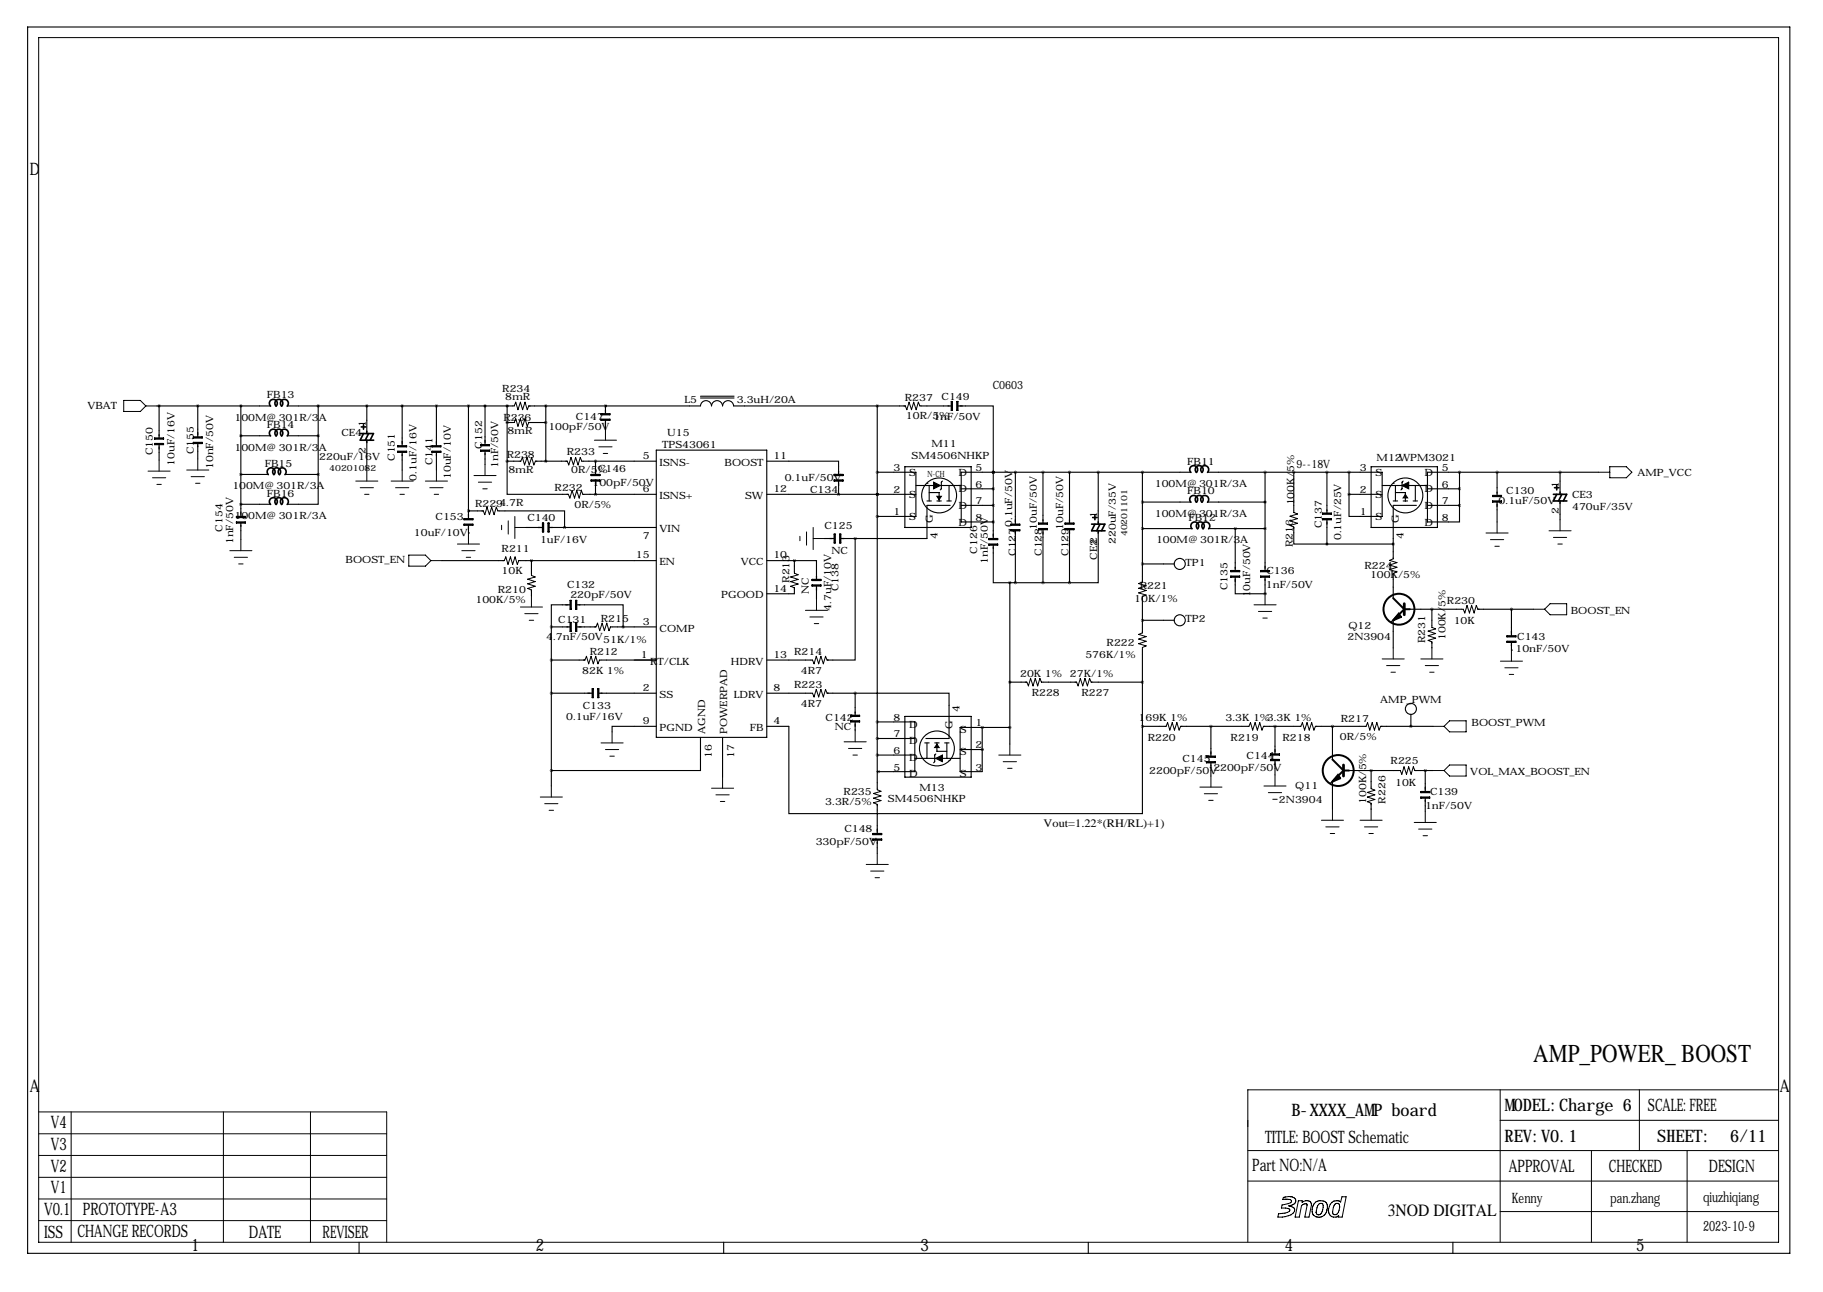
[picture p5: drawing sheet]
<svg xmlns="http://www.w3.org/2000/svg" width="419mm" height="297mm" viewBox="0 0 419 297" stroke-linecap="round" stroke-linejoin="round" font-family="sans-serif">
<g fill="none" stroke="#000" stroke-width=".23">
<path d="M8.9 8.6h400v277h-400zM28.4 92.1h3.9l1.2 1.2-1.2 1.3h-3.9zM33.5 93.3h2.6M117.9 97.1h.3l.4-.8 .5 1.7 .5-1.7 .5 1.7 .6-1.7 .5 1.7 .4-.9h.3M117.9 93.3h.3l.4-.8 .5 1.7 .5-1.7 .5 1.7 .6-1.7 .5 1.7 .4-.9h.3M139.2 98.7v2.5M207.8 93.3h.3l.4 .9 .5-1.7 .5 1.7 .6-1.7 .5 1.7 .5-1.7 .4 .8h.3M34 108.3h5.1M35.1 109.8h3M36.1 111.4h1M36.6 105.8v2.5M42.9 108.1h5.1"/>
<path d="M43.9 109.6h3.1M45 111.1h1M45.5 105.5v2.6M81.8 110.6h5.1M82.8 112.1h3.1M83.8 113.7h1M84.3 108.1v2.5M89.9 110.6h5.1M90.9 112.1h3.1M91.9 113.7h1.1M92.5 108.1v2.5M97.8 110.6h5.1"/>
<path d="M98.8 112.1h3.1M99.8 113.7h1M100.3 108.1v2.5M109 109.3h5M110 110.9h3M110.7 117.5h.4l.4 .8 .5-1.7 .5 1.7 .5-1.7 .6 1.7 .5-1.7 .4 .9h.3M111 112.4h1M111.5 106.8v2.5M116.8 119.7v3.1M118.4 118.7v5.1M119.4 106h.3l.4-.8 .5 1.7 .6-1.7 .5 1.7 .5-1.7 .5 1.7 .4-.9h.3M130 106h.4l.4 .9 .5-1.7 .5 1.7 .5-1.7 .6 1.7 .5-1.7 .4 .8h.3"/>
<path d="M130.3 113.7h.4l.3 .8 .5-1.7 .6 1.7 .5-1.7 .5 1.7 .6-1.7 .3 .9h.4M136.7 101.2h5M137.7 102.7h3M138.7 104.3h1M297.4 117.5v.3l.9 .4-1.7 .5 1.7 .5-1.7 .5 1.7 .6-1.7 .5 .8 .4v.3M358.6 119.5v2.5M367.5 108.6h2.6M370.1 107.3h3.8l1.3 1.3-1.3 1.2h-3.8zM52.8 126.6h5.1M53.8 128.1h3.1M54.9 129.7h1M55.4 124.1v2.5"/>
<path d="M94 127.6h3.8l1.3 1.3-1.3 1.3h-3.8zM99.1 128.9h2.5M105.2 125.1h5M106.2 126.6h3M107.2 128.1h1M107.7 122.5v2.6M115.3 120.8v1M115.6 128.9h.3l.4-.9 .5 1.8 .5-1.8 .6 1.8 .5-1.8 .5 1.8 .4-.9h.3M118.4 121.3h2.5M119.6 139.6h5.1M122.2 131.9v.4l.8 .4-1.7 .5 1.7 .5-1.7 .5 1.7 .6-1.7 .5 .9 .3v.4M122.2 137v2.6"/>
<path d="M182.6 131.4v.4l.9 .3-1.7 .6 1.7 .5-1.7 .5 1.7 .6-1.7 .5 .8 .3v.4M183.9 123.3v1M185.4 122.3v3M186.9 123.8h2.6M186.9 121.3v5.1M187.7 137.8v2.5M262.6 133.5v.3l-.8 .4 1.7 .5-1.7 .5 1.7 .5-1.7 .6 1.7 .5-.9 .4v.3M288.3 139.1h5.1M290.8 136.5v2.6M320.3 128.1v.4l-.9 .3 1.8 .5-1.8 .6 1.8 .5-1.8 .6 1.8 .5-.9 .3v.4M341.6 122.5h5.1M342.6 124.1h3.1"/>
<path d="M343.7 125.6h1M344.2 120v2.5M356.1 122h5.1M356.4 138.8h3.8v2.5h-3.8l-1.3-1.2zM357.1 123.6h3.1M358.1 125.1h1.1M120.6 141.1h3.1M121.7 142.6h1M134.1 151.8h.4l.3-.9 .5 1.7 .6-1.7 .5 1.7 .6-1.7 .5 1.7 .3-.8h.4M136.7 144.1h.3l.4-.8 .5 1.7 .5-1.7 .5 1.7 .6-1.7 .5 1.7 .4-.9h.3M185.2 140.3h5M186.2 141.8h3"/>
<path d="M186.4 151.8h.4l.3 .8 .6-1.7 .5 1.7 .5-1.7 .6 1.7 .5-1.7 .3 .9h.4M186.4 159.4h.4l.3 .8 .6-1.7 .5 1.7 .5-1.7 .6 1.7 .5-1.7 .3 .9h.4M187.2 143.4h1M235.7 156.8h.4l.3 .9 .5-1.7 .6 1.7 .5-1.7 .6 1.7 .5-1.7 .3 .8h.4M247.1 156.8h.4l.4 .9 .5-1.7 .5 1.7 .5-1.7 .6 1.7 .5-1.7 .4 .8h.3M262.6 145.1v.4l-.8 .4 1.7 .5-1.7 .5 1.7 .5-1.7 .6 1.7 .5-.9 .4v.3M289.3 140.6h3.1M290.3 142.1h1M317.8 151.5h5M318.8 153h3M319.8 154.5h1M320.3 149v2.5"/>
<path d="M326.6 151.5h5.1M327.7 153h3M328.7 154.5h1M329.2 143.9v.3l.8 .4-1.7 .5 1.7 .6-1.7 .5 1.7 .5-1.7 .5 .9 .4v.3M329.2 149v2.5M336 140.1h.4l.4 .8 .5-1.7 .5 1.7 .5-1.7 .6 1.7 .5-1.7 .4 .9h.3M344.9 152h5.1M345.9 153.5h3.1M347 155.1h1M347.5 149.5v2.5M352.6 140.1h2.5M138.2 170.8h5.1"/>
<path d="M139.2 172.3h3M140.2 173.8h1M140.7 168.3v2.5M166.1 178.7v2.5M194.1 170.5h5M195.1 172.1h3M196.1 173.6h1M196.6 168v2.5M229.6 173.6h5.1M230.6 175.1h3.1M231.6 176.6h1.1M232.2 171.1v2.5"/>
<path d="M267.7 167h.4l.3-.9 .5 1.8 .6-1.8 .5 1.8 .6-1.8 .5 1.8 .3-.9h.4M278.4 178.4v2.6M286.8 167h.3l.4-.9 .5 1.8 .5-1.8 .6 1.8 .5-1.8 .5 1.8 .4-.9h.3M293.1 178.2v2.5M298.7 167h.4l.3-.9 .5 1.8 .6-1.8 .5 1.8 .5-1.8 .6 1.8 .3-.9h.4M313.7 167h.3l.4-.9 .5 1.8 .6-1.8 .5 1.8 .5-1.8 .5 1.8 .4-.9h.4M321.6 177.2h.3l.4 .8 .5-1.7 .5 1.7 .5-1.7 .6 1.7 .5-1.7 .4 .9h.3M329.4 167h2.6M329.4 177.2h2.6M332 167l1.2-1.3h3.9v2.6h-3.9zM332 177.2l1.2-1.3h3.9v2.5h-3.9zM124.2 183.2h5.1"/>
<path d="M125.2 184.8h3.1M126.2 186.3h1.1M126.7 180.7v2.5M163.6 181.2h5.1M164.6 182.7h3M165.6 184.3h1M199.1 198.7h5.1M201.7 181.2v.4l.8 .3-1.7 .5 1.7 .6-1.7 .5 1.7 .6-1.7 .5 .9 .3v.4M201.7 196.2v2.5M275.8 181h5.1M276.9 182.5h3M277.9 184h1"/>
<path d="M290.6 180.7h5.1M291.6 182.2h3M292.6 183.8h1M303.8 188.6h5.1M304.8 190.1h3M305.8 191.6h1M306.3 186v2.6M312.7 188.6h5.1M313.7 190.1h3M314.7 191.6h1M315.2 181v.3l.9 .4-1.7 .5 1.7 .5-1.7 .5 1.7 .6-1.7 .5 .8 .4v.3M315.2 186v2.6"/>
<path d="M325.1 189.1h5.1M326.1 190.6h3.1M327.2 192.1h1M327.7 186.5v2.6M200.2 200.3h3M201.2 201.8h1M8.9 255.6h80v30M16.4 255.6v30M51.4 255.6v30M71.4 255.6v30M344.9 257.6h64M344.9 250.6v35"/>
<path d="M376.9 250.6v13.9M408.9 250.6h-122v35M8.9 275.7h80M8.9 270.7h80M8.9 265.6h80M8.9 260.7h80M286.9 264.5h122M286.9 271.5h122M295 275.3a2.61 2.61 0 0 1 2.8 .5 1.34 1.34 0 0 1-1.5 1.4 1.15 1.15 0 0 1 1.3 1.3 3 3 0 0 1-2.8 1.3h-1l.1-.7 1-.1a1.84 1.84 0 0 0 1.6-.7v-.2a2.08 2.08 0 0 0-1.9-.4l.1-.7a3.2 3.2 0 0 0 2.2-.8l-.2-.4h-1.8zM298.5 276.1h.9v.4a1.18 1.18 0 0 1 1.2-.5 1.18 1.18 0 0 1 .9 1l-.6 2.8h-.9l.5-2.6-.2-.4h-.5l-.6 .4-.5 2.6h-1zM302.5 276.4a1.7 1.7 0 0 1 2.7 .8 2.27 2.27 0 0 1-1.9 2.7 1.6 1.6 0 0 1-1.6-.8 1.6 1.6 0 0 1 .1-1.7zM302.9 277.2l-.3 1.2a.64 .64 0 0 0 .3 .8 .64 .64 0 0 0 .8-.2l.4-.9a1.08 1.08 0 0 0-.3-1.4h-.5l-.4 .5"/>
<path d="M306.2 276.4a1.55 1.55 0 0 1 2 0l.3-1.3h1l-.9 4.7h-.9v-.3a1.5 1.5 0 0 1-1.9-.1 1.5 1.5 0 0 1-.2-2zM307 276.8l.6-.1a1.76 1.76 0 0 1-.4 2.6l-.7-.2a2.59 2.59 0 0 1 .5-2.3zM344.9 278.5h64M365.9 264.5v21.1M387.9 264.5v21.1M8.9 280.6h80"/>
</g>
<g fill="none" stroke="#000" stroke-width=".25">
<path d="M6.3 6.2h405.2v281.9h-405.2zM36.1 93.3h26.1M36.6 93.3v6.9M45.5 93.3v6.6M55.4 93.3v24.9M66 93.3h51.9M73.2 93.3v15.8M84.3 93.3v5.9M92.5 93.3v8.7M100.3 93.3v8.7M107.7 93.3v25.4M111.5 93.3v8.4"/>
<path d="M116.6 97.1h.1M116.6 93.3h.1M116.6 97.1h1.3M116.6 93.3v12.7M121.6 93.3h39.4a1.27 1.27 0 0 1 1.3-1.2 1.27 1.27 0 0 1 1.3 1.2 1.27 1.27 0 0 1 1.2-1.2 1.27 1.27 0 0 1 1.3 1.2 1.27 1.27 0 0 1 1.3-1.2 1.27 1.27 0 0 1 1.3 1.2h39.4M121.6 97.1h3.9M125.5 93.3v12.7M139.2 93.3h.1M139.2 93.3v1.3M139.2 97.1v1.6M161 91.5h7.8M161 91.1h7.8"/>
<path d="M201.7 93.3v80.3M211.8 93.3h6.4M220.7 93.3h7.6v15.3M36.6 102.7v3.1M45.5 102.5v3M55.4 100.2h6.8M55.4 109.1h6.3M55.4 115.9h6.8M65.5 109.1h7.7M66 100.2h7.2M73.2 109.1v6.8h-7.2M84.3 101.7v6.4"/>
<path d="M92.5 104.5v3.6M100.3 104.5v3.6M107.7 117.5h.1M107.7 117.5h3.3M111.5 104.3v2.5M114.8 117.5h15v3.8M116.6 106v7.7h14M116.6 106h2.8M123.1 106h7.3M134.1 106h16.8M134.4 113.7h16.5M136.9 106v2.6"/>
<path d="M136.9 111.1v2.6M150.9 103.5h25.4v66h-25.4zM176.3 106h16.5v2.6M176.3 113.7h34.3M192.8 111.1v2.6M201.7 113.7h.1M201.7 108.6h8.9v10.1h-8.9M208 107.3h15.3v14h-15.3zM210.6 111.6h10.4M213.1 111.1h.1M213.1 115.2h1M213.6 113.2h2.3v2.1"/>
<path d="M213.6 111.6v3.6M215.4 115.2h1M216.7 110.6l-.3 .3v1.5l-.2 .2M217.7 115.2h1M218.2 111.6v3.6M218.4 116.2h-5.3v7.6h-19.3M221 116.2h7.3M221 112.4h7.3M228.3 108.6h.1M228.3 108.6v14.7M233.4 108.6v11.4M239.8 108.6v11.1"/>
<path d="M245.9 108.6v11.1M252.5 108.6v11.4M262.6 108.6v25.2M262.6 115.4h11.2M273.8 108.6h-52.8v11.4h7.3M277.6 108.6h40.2v10.1h-7.7v-5M277.6 115.4h13.2M290.8 108.6v22.1M297.4 108.6v8.9M305.1 108.6v8.9M310.1 113.7h7.7M310.1 108.6v5.1"/>
<path d="M315.2 107.3h15.3v14h-15.3zM317.8 111.6h10.4M320.3 111.1h.1M320.3 115.2h1M320.8 113.2h2.3v2.1M320.8 111.6v3.6M322.6 110.6l-.3 .3v1.5l-.2 .2M322.6 115.2h1M324.9 115.2h1M325.4 111.6v3.6M325.6 116.2h-5.3v11.9M328.2 116.2h7.3"/>
<path d="M328.2 112.4h7.3M335.5 108.6v7.6M344.2 108.6v4.8M344.2 115.9v4.1M358.6 108.6v4.5M358.6 115.7v3.8M367.5 108.6h-39.3v11.4h7.3v-3.8M55.4 120.8v3.3M101.6 128.9h14.3M107.7 122.5h.1M107.7 121.3v1.2M119.6 128.9h31.3"/>
<path d="M120.9 121.3h3.3M122.2 128.9v3M122.2 135.7v1.3M126.7 121.3h24.2M130.6 139.1h-3.9v5M133.1 139.1h10.2v5M176.3 128.9h6.3M182.6 135.2v1.3h-6.3M182.6 128.9h5.1v3.8M182.6 128.9v2.5M187.7 135.2v2.6M189.5 123.8h1.8"/>
<path d="M196.6 123.8v28h-6.4M228.3 125.8v8.2h3.9M232.2 134v37.1M232.2 134h13.7M233.4 122.5v11.5M239.8 122.3v11.7M245.9 122.3v11.7M252.5 122.5v11.5h-6.6M262.6 137.5v8M262.6 129.7h7.4M262.6 121.5h11.5M277.9 121.5h12.9"/>
<path d="M284 133.2v3.3h6.8M284 121.5v9.2M290.8 136.5h.1M290.8 133.2v3.3M297.4 121.2v3.9h7.7M305.1 120v5.1M305.1 125.1h15.2M320.3 131.9v5.6M126.7 151.8h7.7M126.7 159.4h8.9M126.7 144.1h3.9M126.7 144.1v36.6"/>
<path d="M133.1 144.1h3.9M138.2 151.8h12.7M138.2 159.4h12.7M140.7 144.1h10.2M176.3 151.8h10.1M176.3 159.4h10.1M190.2 159.4h6.4M196.6 159.4h21.6v10.4h-5.3M196.6 159.4v4.5M232.2 156.8h3.8M239.8 156.8h7.6M251.2 156.8h11.4"/>
<path d="M262.6 149.2v17.8M262.6 142.6h7.4M320.3 142.6v6.4M324.1 140.1h11.9M329.2 140.1v3.8M329.2 147.6v1.4M339.8 140.1h12.8M347.5 149.5h.1M347.5 140.1v5.6M347.5 148.2v1.3M150.9 167h-10.2v1.3M161 169.5v7.7h-34.3"/>
<path d="M166.1 169.5v9.2M176.3 167h5.1v20.1h81.2v-20.1M196.6 166.5v1.5M201.7 173.6v3.8h.2M201.7 169.8h8.6M201.7 166h8.6v11.4h-8.4M201.7 173.6h8.6M201.9 177.4h-.2v3.8M208 164.7h15.3v14h-15.3zM210.3 174.4h10.4M212.6 170.8h1M213.1 170.8v3.6"/>
<path d="M214.9 170.8h1M215.1 173.3l-.2 .3v1.5l-.3 .3M215.4 170.7v2h2.3M217.2 170.8h1M217.7 170.8v3.6M218.2 174.9h.1M220.7 172.3h5.1M225.8 172.3h.1M225.8 167.2h.1M225.8 167.2v10.2h-5.1v-10.2h11.5M262.6 167h5.1M271.5 167h15.3"/>
<path d="M278.4 167v6.3M278.4 175.9v2.5M290.5 167h8.2M293.1 167v5.8M293.1 175.4v2.8M302.5 167h11.2M306.3 167v7.6M306.3 179.7v6.3M310.1 177.2h11.5M315.2 177.2v3.8M317.4 167h12M324.4 164.2v2.8"/>
<path d="M325.3 177.2h2.4M327.7 177.2v4.3M327.7 177.2h1.7M201.7 185v6.1M201.7 193.7v2.5M315.2 184.7v1.3M327.7 184v2.5M82.5 285.6v2.5M166.4 285.6v2.5M250.2 285.6v2.5M334 285.6v2.5"/>
<circle cx="215.9" cy="113.9" r="4"/>
<circle cx="323.1" cy="113.9" r="4"/>
<circle cx="271.2" cy="129.7" r="1.27"/>
<circle cx="271.2" cy="142.6" r="1.27"/>
<circle cx="215.4" cy="172.1" r="4"/>
<circle cx="324.4" cy="163" r="1.27"/>
</g>
<g fill="none" stroke="#000" stroke-width=".28">
<path d="M36.6 99.9v.8M45.5 99.4v1M138.2 95.1h2v.3h-2zM138.2 96.4h2v.2h-2zM139.2 94.3v.8M139.2 96.6v1M217.9 93.3h.8M218.7 92.3h.2v2h-.2zM220 92.3h.2v2h-.2zM220.2 93.3h1M35.6 102h2v.2h-2zM35.6 100.7h2v.3h-2z"/>
<path d="M36.6 102.2v1M44.4 100.4h2.1v.3h-2.1zM44.4 101.7h2.1v.3h-2.1zM45.5 102v.7M54.4 118.7h2v.3h-2zM55.4 117.7v1M91.4 103.7h2.1v.3h-2.1zM91.4 102.5h2.1v.2h-2.1zM92.5 101.5v1M92.5 104v.8M99.3 103.7h2v.3h-2zM99.3 102.5h2v.2h-2z"/>
<path d="M100.3 101.5v1M100.3 104v.8M106.7 119.2h2v.3h-2zM107.7 118.2v1M110.5 102.2h2v.3h-2zM110.5 103.5h2v.2h-2zM111.5 101.2v1M111.5 103.7v.8M135.9 109.1h2v.2h-2zM135.9 110.3h2v.3h-2zM136.9 108.1v1M136.9 110.6v.8"/>
<path d="M191.8 109.1h2v.2h-2zM191.8 110.3h2v.3h-2zM192.8 108.3v.8M192.8 110.6v1M233.4 119.5v1M239.8 119.5v.8M245.9 119.5v.8M304 118h2.1v.2h-2.1zM304 119.2h2.1v.3h-2.1zM305.1 117.2v.8M305.1 119.5v1M343.2 113.9h2v.3h-2z"/>
<path d="M343.2 115.2h2v.2h-2zM344.2 113.1v.8M344.2 115.4v1M54.4 120h2v.3h-2zM55.4 120.3v.7M106.7 120.5h2v.3h-2zM107.7 120.8v.7M123.7 121.3h1M124.7 120.3h.3v2h-.3zM126 120.3h.2v2h-.2zM126.2 121.3h.8M130 139.1h1.1"/>
<path d="M131.1 138h.2v2.1h-.2zM132.3 138h.3v2.1h-.3zM132.6 139.1h.7M186.7 133.2h2v.3h-2zM186.7 134.5h2v.2h-2zM187.7 132.4v.8M187.7 134.7v1M190.8 123.8h1M191.8 122.8h.2v2h-.2zM193 122.8h.3v2h-.3zM193.3 123.8h.8M227.3 123.8h2.1v.3h-2.1z"/>
<path d="M227.3 125.1h2.1v.2h-2.1zM228.3 122.8v1M228.3 125.3v.8M232.4 120.5h2v.3h-2zM232.4 121.8h2v.2h-2zM233.4 122v.8M238.8 120.3h2v.2h-2zM238.8 121.5h2v.3h-2zM239.8 121.8v1M244.9 120.3h2v.2h-2zM244.9 121.5h2v.3h-2zM245.9 121.8v1"/>
<path d="M283 131.2h2v.2h-2zM283 132.4h2v.3h-2zM284 130.4v.8M284 132.7v1M289.8 131.2h2v.2h-2zM289.8 132.4h2v.3h-2zM290.8 130.2v1M290.8 132.7v.8M130.3 144.1h.8M131.1 143.1h.2v2h-.2zM132.3 143.1h.3v2h-.3zM132.6 144.1h1"/>
<path d="M135.1 159.4h1M136.1 158.4h.3v2h-.3zM137.4 158.4h.3v2h-.3zM137.7 159.4h.7M346.5 146.2h2v.2h-2zM346.5 147.4h2v.3h-2zM347.5 145.1v1.1M347.5 147.7v.7M195.6 164.5h2v.2h-2zM195.6 165.7h2v.3h-2zM196.6 163.7v.8M196.6 166v1"/>
<path d="M277.4 173.8h2v.3h-2zM277.4 175.1h2v.3h-2zM278.4 172.8v1M278.4 175.4v.7M292.1 173.3h2v.3h-2zM292.1 174.6h2v.3h-2zM293.1 172.3v1M293.1 174.9v.7M200.7 191.6h2v.3h-2zM200.7 192.9h2v.3h-2zM201.7 190.6v1M201.7 193.2v.7"/>
<path d="M326.6 182h2.1v.2h-2.1zM326.6 183.2h2.1v.3h-2.1zM327.7 181v1M327.7 183.5v.8"/>
</g>
<g fill="none" stroke="#000" stroke-width=".46">
<path d="M320.3 137.5l2.5 2.6M322.8 140.1l-2.5 2.5M322.8 140.1h1.3M306.3 174.6l2.6 2.6M308.9 177.2l-2.6 2.5M308.9 177.2h1.2"/>
<circle cx="321.6" cy="140.1" r="3.6"/>
<circle cx="307.6" cy="177.2" r="3.6"/>
</g>
<path d="M322.8 138.8v2.5M308.9 175.9v2.5" fill="none" stroke="#000" stroke-width=".63"/>
<path d="M321.6 141.1l.5 .7-1.8 .8zM307.6 178.2l.5 .7-1.8 .8z" fill="#000" stroke="#000" stroke-width=".46"/>
<g fill="none" stroke="#000" stroke-width=".38">
<path d="M62.2 93.4a.91 .91 0 0 1 0-1.3 .91 .91 0 0 1 1.3 0 .91 .91 0 0 1 0 1.3M63.5 93.4a.91 .91 0 0 1 0-1.3 .91 .91 0 0 1 1.3 0 .91 .91 0 0 1 0 1.3M64.7 93.4a.91 .91 0 0 1 0-1.3 .91 .91 0 0 1 1.3 0 .91 .91 0 0 1 0 1.3M82.8 99.7h3.1l-.8 1.5M83.1 98.2h1M83.6 99.7l-.8 1.5M83.6 97.6v1.1M84.3 99.2v.5M84.7 99.7l-.7 1.5M61.7 109.1a.91 .91 0 0 1 0-1.3 .91 .91 0 0 1 1.3 0 .91 .91 0 0 1 0 1.3M62.2 100.2a.91 .91 0 0 1 0-1.3 .91 .91 0 0 1 1.3 0 .91 .91 0 0 1 0 1.3M62.2 116a.91 .91 0 0 1 0-1.3 .91 .91 0 0 1 1.3 0 .91 .91 0 0 1 0 1.3"/>
<path d="M63 109.1a.91 .91 0 0 1 0-1.3 .91 .91 0 0 1 1.2 0 .91 .91 0 0 1 0 1.3M63.5 100.2a.91 .91 0 0 1 0-1.3 .91 .91 0 0 1 1.3 0 .91 .91 0 0 1 0 1.3M63.5 116a.91 .91 0 0 1 0-1.3 .91 .91 0 0 1 1.3 0 .91 .91 0 0 1 0 1.3M64.2 109.1a.91 .91 0 0 1 0-1.3 .91 .91 0 0 1 1.3 0 .91 .91 0 0 1 0 1.3M64.7 100.2a.91 .91 0 0 1 0-1.3 .91 .91 0 0 1 1.3 0 .91 .91 0 0 1 0 1.3M64.7 116a.91 .91 0 0 1 0-1.3 .91 .91 0 0 1 1.3 0 .91 .91 0 0 1 0 1.3M82.9 101.2h3M84.3 101.2v.5M251.2 119h1M251.7 118.5v1M273.8 108.6a.91 .91 0 0 1 0-1.3 .91 .91 0 0 1 1.3 0 .91 .91 0 0 1-.1 1.3 .91 .91 0 0 1 0-1.3 .91 .91 0 0 1 1.3 0 .91 .91 0 0 1 0 1.3 .91 .91 0 0 1 0-1.3 .91 .91 0 0 1 1.3 0 .91 .91 0 0 1 0 1.3M273.8 115.5a.91 .91 0 0 1 0-1.3 .91 .91 0 0 1 1.3 0 .91 .91 0 0 1-.1 1.3 .91 .91 0 0 1 0-1.3 .91 .91 0 0 1 1.3 0 .91 .91 0 0 1 0 1.3 .91 .91 0 0 1 0-1.3 .91 .91 0 0 1 1.3 0 .91 .91 0 0 1 0 1.3"/>
<path d="M357.1 113.7h3.1l-.8 1.5M357.2 115.2h3M357.4 112.1h1M357.9 113.7l-.8 1.5M357.9 111.6v1M358.6 113.1v.6M358.6 115.2v.5M359.1 113.7l-.8 1.5M251 120.5h3l-.8 1.5M251 122h3.1M251.7 120.5l-.7 1.5M252.5 120v.5"/>
<path d="M252.5 122v.5M252.9 120.5l-.8 1.5M274 121.6a.91 .91 0 0 1 0-1.3 .91 .91 0 0 1 1.3 0 .91 .91 0 0 1 0 1.3 .91 .91 0 0 1 0-1.3 .91 .91 0 0 1 1.3 0 .91 .91 0 0 1 0 1.3 .91 .91 0 0 1 0-1.3 .91 .91 0 0 1 1.3 0 .91 .91 0 0 1 0 1.3"/>
</g>
<path d="M214.6 110.9l1.6 .7-1.6 .8zM215.4 114.1h1l-.5 .8zM323.1 113.7l.5 .8h-1zM322.3 111.6l1.5-.7v1.5zM215.4 171.1l.5 .8h-1zM215.1 174.4l1.6-.8v1.5z" fill="#000" stroke="#000" stroke-width=".25"/>
<path d="M305 108.6a.05 .05 0 0 0 .1 0 .05 .05 0 0 0-.1 0zM305 125.1a.05 .05 0 0 0 .1 0 .05 .05 0 0 0-.1 0zM310.1 113.7a.05 .05 0 0 0 .1 0 .05 .05 0 0 0-.1 0zM310.1 108.6a.05 .05 0 0 0 .1 0 .05 .05 0 0 0-.1 0zM126.7 151.8a.05 .05 0 0 0 .1 0 .05 .05 0 0 0-.1 0zM126.7 144.1a.05 .05 0 0 0 .1 0 .05 .05 0 0 0-.1 0zM126.7 159.4a.05 .05 0 0 0 .1 0 .05 .05 0 0 0-.1 0zM335.5 116.2a.05 .05 0 0 0 .1 0 .05 .05 0 0 0-.1 0zM335.5 112.4a.05 .05 0 0 0 .1 0 .05 .05 0 0 0-.1 0zM335.5 108.6a.05 .05 0 0 0 .1 0 .05 .05 0 0 0-.1 0zM143.2 144.1a.05 .05 0 0 0 .1 0 .05 .05 0 0 0-.1 0zM228.3 108.6a.05 .05 0 0 0 .1 0 .05 .05 0 0 0-.1 0zM228.3 112.4a.05 .05 0 0 0 .1 0 .05 .05 0 0 0-.1 0zM228.3 116.2a.05 .05 0 0 0 .1 0 .05 .05 0 0 0-.1 0zM262.6 156.8a.05 .05 0 0 0 .1 0 .05 .05 0 0 0-.1 0zM262.6 129.7a.05 .05 0 0 0 .1 0 .05 .05 0 0 0-.1 0zM245.8 108.6a.05 .05 0 0 0 .1 0 .05 .05 0 0 0-.1 0zM228.3 120a.05 .05 0 0 0 .1 0 .05 .05 0 0 0-.1 0zM92.4 93.3a.05 .05 0 0 0 .1 0 .05 .05 0 0 0-.1 0zM100.3 93.3a.05 .05 0 0 0 .1 0 .05 .05 0 0 0-.1 0zM126.7 177.2a.05 .05 0 0 0 .1 0 .05 .05 0 0 0-.1 0zM232.1 156.8a.05 .05 0 0 0 .1 0 .05 .05 0 0 0-.1 0zM232.1 134a.05 .05 0 0 0 .1 0 .05 .05 0 0 0-.1 0zM262.6 142.6a.05 .05 0 0 0 .1 0 .05 .05 0 0 0-.1 0zM324.3 167a.05 .05 0 0 0 .1 0 .05 .05 0 0 0-.1 0zM262.6 167a.05 .05 0 0 0 .1 0 .05 .05 0 0 0-.1 0zM344.1 108.6a.05 .05 0 0 0 .1 0 .05 .05 0 0 0-.1 0zM262.6 108.6a.05 .05 0 0 0 .1 0 .05 .05 0 0 0-.1 0zM262.6 115.4a.05 .05 0 0 0 .1 0 .05 .05 0 0 0-.1 0zM262.6 121.5a.05 .05 0 0 0 .1 0 .05 .05 0 0 0-.1 0zM297.4 108.6a.05 .05 0 0 0 .1 0 .05 .05 0 0 0-.1 0zM290.8 108.6a.05 .05 0 0 0 .1 0 .05 .05 0 0 0-.1 0zM290.8 115.4a.05 .05 0 0 0 .1 0 .05 .05 0 0 0-.1 0zM358.6 108.6a.05 .05 0 0 0 .1 0 .05 .05 0 0 0-.1 0zM290.8 121.5a.05 .05 0 0 0 .1 0 .05 .05 0 0 0-.1 0zM84.3 93.3a.05 .05 0 0 0 .1 0 .05 .05 0 0 0-.1 0zM73.1 93.3a.05 .05 0 0 0 .1 0 .05 .05 0 0 0-.1 0zM73.1 100.2a.05 .05 0 0 0 .1 0 .05 .05 0 0 0-.1 0zM55.3 93.3a.05 .05 0 0 0 .1 0 .05 .05 0 0 0-.1 0zM55.3 100.2a.05 .05 0 0 0 .1 0 .05 .05 0 0 0-.1 0zM55.3 109.1a.05 .05 0 0 0 .1 0 .05 .05 0 0 0-.1 0zM232.1 167.2a.05 .05 0 0 0 .1 0 .05 .05 0 0 0-.1 0zM283.9 121.5a.05 .05 0 0 0 .1 0 .05 .05 0 0 0-.1 0zM290.8 136.5a.05 .05 0 0 0 .1 0 .05 .05 0 0 0-.1 0zM245.8 134a.05 .05 0 0 0 .1 0 .05 .05 0 0 0-.1 0zM347.4 140.1a.05 .05 0 0 0 .1 0 .05 .05 0 0 0-.1 0zM201.9 177.4a.05 .05 0 0 0 .1 0 .05 .05 0 0 0-.1 0zM228.3 108.6a.05 .05 0 0 0 .1 0 .05 .05 0 0 0-.1 0zM55.3 115.9a.05 .05 0 0 0 .1 0 .05 .05 0 0 0-.1 0zM73.1 109.1a.05 .05 0 0 0 .1 0 .05 .05 0 0 0-.1 0zM45.4 93.3a.05 .05 0 0 0 .1 0 .05 .05 0 0 0-.1 0zM327.6 177.2a.05 .05 0 0 0 .1 0 .05 .05 0 0 0-.1 0z" fill="#000" stroke="#000" stroke-width=".63"/>
<text font-size="5.9" x="352.5" y="244.3">AMP_POWER_ BOOST</text>
<g font-size="4">
<text x="6.9" y="40.2">D</text>
<text x="6.9" y="251.1">A</text>
<text x="409.2" y="251.1">A</text>
<text x="296.9" y="256.7">B-XXXX_AM</text>
<text x="315.7" y="256.7">P board</text>
<text x="345.9" y="255.5">M</text>
<text x="348" y="255.5">ODEL:Charge 6</text>
<text x="378.9" y="255.5">SCALE: FREE</text>
<text x="11.7" y="259.4">V4</text>
<text x="290.8" y="262.7">TITLE: BOOST Schematic</text>
<text x="345.9" y="262.5">REV:V0.1</text>
<text x="381" y="262.5">SHEET:</text>
<text x="397.7" y="262.5">6/11</text>
<text x="11.7" y="269.4">V2</text>
<text x="11.7" y="264.4">V3</text>
<text x="287.9" y="269.1">Part NO:N/A</text>
<text x="346.9" y="269.6">APPROVAL</text>
<text x="369.9" y="269.6">CHECKED</text>
<text x="392.9" y="269.6">DESIGN</text>
<text x="11.7" y="274.4">V1</text>
<text x="10.2" y="279.3">V0.1</text>
<text x="19" y="279.3">PROTOTYPE-A3</text>
<text x="319" y="279.5">3NOD DIGITAL</text>
<text x="10.2" y="284.6">ISS</text>
<text x="17.8" y="284.3">CHANGE RECORDS</text>
<text x="43.9" y="287.6">1</text>
<text x="57.2" y="284.6">DATE</text>
<text x="74.2" y="284.6">REVISER</text>
<text x="123.2" y="287.6">2</text>
<text x="211.6" y="287.6">3</text>
<text x="295.4" y="287.6">4</text>
<text x="376.2" y="287.6">5</text>
</g>
<g font-size="3.3">
<text x="347.6" y="276.6">Kenny</text>
<text x="370.2" y="276.6">pan.zhang</text>
<text x="391.5" y="276.4">qiuzhiqiang</text>
<text x="391.5" y="283">2023-10-9</text>
</g>
<g font-size="2.6">
<text x="228.2" y="89.4">C0603</text>
<text x="298.1" y="107.7">9--18V</text>
<text x="239.9" y="190.2">Vout=1.22*(RH/RL)+1)</text>
</g>
<g font-size="2.3">
<text x="20.1" y="94.1">VBAT</text>
<text x="61.4" y="91.6">FB13</text>
<text x="115.5" y="90.1">R234</text>
<text x="116.1" y="92.1">8mR</text>
<text x="157.4" y="92.6">L5</text>
<text x="169.4" y="92.6">3.3uH/20A</text>
<text x="208" y="92.2">R237</text>
<text x="216.5" y="91.9">C149</text>
<text x="53.9" y="96.7">100M@301R/3A</text>
<text x="61.4" y="98.4">FB14</text>
<text x="78.5" y="100.2">CE4</text>
<text x="84.1" y="98.2" transform="rotate(-90 84.1 98.2)">1</text>
<text x="115.7" y="96.7">R236</text>
<text x="116.6" y="99.7">8mR</text>
<text x="126.1" y="98.9">100pF/50V</text>
<text x="132.4" y="96.5">C147</text>
<text x="153.4" y="100.2">U15</text>
<text x="208.3" y="96.4">10R/5%</text>
<text x="214.6" y="96.6">1nF/50V</text>
<text x="35.2" y="104.7" transform="rotate(-90 35.2 104.7)">C150</text>
<text x="40.1" y="107.1" transform="rotate(-90 40.1 107.1)">10uF/16V</text>
<text x="44.6" y="104.4" transform="rotate(-90 44.6 104.4)">C155</text>
<text x="49" y="107.9" transform="rotate(-90 49 107.9)">10nF/50V</text>
<text x="53.9" y="103.6">100M@301R/3A</text>
<text x="60.9" y="107.3">FB15</text>
<text x="73.4" y="105.8">220uF/16V</text>
<text x="84.1" y="104.3" transform="rotate(-90 84.1 104.3)">2</text>
<text x="90.8" y="106" transform="rotate(-90 90.8 106)">C151</text>
<text x="99.4" y="107" transform="rotate(-90 99.4 107)">C141</text>
<text x="110.9" y="103.2" transform="rotate(-90 110.9 103.2)">C152</text>
<text x="114.6" y="107.6" transform="rotate(-90 114.6 107.6)">1nF/50V</text>
<text x="116.5" y="105.4">R238</text>
<text x="130.3" y="104.6">R233</text>
<text x="147.8" y="105.5">5</text>
<text x="151.6" y="107.1">ISNS-</text>
<text x="152.2" y="103.1">TPS43061</text>
<text x="166.6" y="107.1">BOOST</text>
<text x="177.8" y="105.5">11</text>
<text x="209.5" y="105.5">SM4506NHKP</text>
<text x="214.1" y="102.7">M11</text>
<text x="272.9" y="106.8">FB11</text>
<text x="316.5" y="106">M12WPM3021</text>
<text x="53.4" y="112.5">100M@301R/3A</text>
<text x="95.8" y="110.5" transform="rotate(-90 95.8 110.5)">0.1uF/16V</text>
<text x="103.6" y="110.2" transform="rotate(-90 103.6 110.2)">10uF/10V</text>
<text x="116.9" y="108.8">8mR</text>
<text x="127.5" y="113">R232</text>
<text x="131.3" y="108.8">0R/5%</text>
<text x="136.2" y="111.7">100pF/50V</text>
<text x="137.5" y="108.6">C146</text>
<text x="147.8" y="113.1">6</text>
<text x="177.8" y="113.1">12</text>
<text x="180.4" y="110.6">0.1uF/50V</text>
<text x="186.3" y="113.2">C134</text>
<text x="205.4" y="113.4">2</text>
<text x="205.4" y="108.3">3</text>
<text x="209" y="109.4">S</text>
<text x="220.3" y="109.4">D</text>
<text x="220.3" y="113.2">D</text>
<text x="224.3" y="108.3">5</text>
<text x="224.3" y="112.1">6</text>
<text x="265.5" y="112">100M@301R/3A</text>
<text x="272.9" y="113.7">FB10</text>
<text x="312.6" y="113.4">2</text>
<text x="312.6" y="108.3">3</text>
<text x="316.2" y="109.4">S</text>
<text x="327.5" y="109.4">D</text>
<text x="327.5" y="113.2">D</text>
<text x="331.5" y="108.3">5</text>
<text x="331.5" y="112.1">6</text>
<text x="346.3" y="113.5">C130</text>
<text x="358.4" y="112.1" transform="rotate(-90 358.4 112.1)">1</text>
<text x="376.4" y="109.3">AMP_VCC</text>
<text x="53.9" y="119.3">100M@301R/3A</text>
<text x="61.4" y="114.2">FB16</text>
<text x="100.2" y="119.5">C153</text>
<text x="109.2" y="116.6">R2294.7R</text>
<text x="121.2" y="119.7">C140</text>
<text x="132.1" y="116.7">0R/5%</text>
<text x="151.6" y="114.7">ISNS+</text>
<text x="171.3" y="114.7">SW</text>
<text x="205.4" y="118.5">1</text>
<text x="209" y="119.5">S</text>
<text x="209" y="114.5">S</text>
<text x="220.3" y="117">D</text>
<text x="224.3" y="115.9">7</text>
<text x="224.3" y="119.7">8</text>
<text x="252.2" y="119" transform="rotate(-90 252.2 119)">1</text>
<text x="265.5" y="118.8">100M@301R/3A</text>
<text x="273.2" y="119.7">FB12</text>
<text x="297.5" y="116.2" transform="rotate(-90 297.5 116.2)">100K/5%</text>
<text x="312.6" y="118.5">1</text>
<text x="316.2" y="119.5">S</text>
<text x="316.2" y="114.5">S</text>
<text x="327.5" y="117">D</text>
<text x="331.5" y="115.9">7</text>
<text x="331.5" y="119.7">8</text>
<text x="344.5" y="115.9">0.1uF/50V</text>
<text x="358.4" y="118.3" transform="rotate(-90 358.4 118.3)">2</text>
<text x="361.4" y="114.4">CE3</text>
<text x="361.4" y="117.2">470uF/35V</text>
<text x="51.2" y="122.2" transform="rotate(-90 51.2 122.2)">C154</text>
<text x="53.6" y="125.1" transform="rotate(-90 53.6 125.1)">1nF/50V</text>
<text x="95.2" y="123.2">10uF/10V</text>
<text x="124.2" y="124.9">1uF/16V</text>
<text x="147.8" y="123.9">7</text>
<text x="151.6" y="122.3">VIN</text>
<text x="189.6" y="121.5">C125</text>
<text x="214.4" y="120.3" transform="rotate(-90 214.4 120.3)">G</text>
<text x="215.5" y="123.9" transform="rotate(-90 215.5 123.9)">4</text>
<text x="220.3" y="120.8">D</text>
<text x="232.7" y="121.2" transform="rotate(-90 232.7 121.2)">0.1uF/50V</text>
<text x="238.4" y="121.9" transform="rotate(-90 238.4 121.9)">10uF/50V</text>
<text x="244.5" y="121.9" transform="rotate(-90 244.5 121.9)">10uF/50V</text>
<text x="252.2" y="125.1" transform="rotate(-90 252.2 125.1)">2</text>
<text x="256.5" y="125.1" transform="rotate(-90 256.5 125.1)">220uF/35V</text>
<text x="265.8" y="124.9">100M@301R/3A</text>
<text x="297.2" y="125.8" transform="rotate(-90 297.2 125.8)">R216</text>
<text x="303.9" y="121.4" transform="rotate(-90 303.9 121.4)">C137</text>
<text x="308.4" y="124.2" transform="rotate(-90 308.4 124.2)">0.1uF/25V</text>
<text x="321.6" y="120.3" transform="rotate(-90 321.6 120.3)">G</text>
<text x="322.7" y="123.9" transform="rotate(-90 322.7 123.9)">4</text>
<text x="327.5" y="120.8">D</text>
<text x="79.5" y="129.5">BOOST_EN</text>
<text x="115.3" y="126.9">R211</text>
<text x="146.2" y="128.4">15</text>
<text x="151.6" y="130">EN</text>
<text x="170.3" y="130">VCC</text>
<text x="177.8" y="128.4">10</text>
<text x="191.1" y="127.5">NC</text>
<text x="224.6" y="127.3" transform="rotate(-90 224.6 127.3)">C126</text>
<text x="227.1" y="129.7" transform="rotate(-90 227.1 129.7)">1nF/50V</text>
<text x="233.5" y="127.8" transform="rotate(-90 233.5 127.8)">C127</text>
<text x="239.5" y="127.8" transform="rotate(-90 239.5 127.8)">C128</text>
<text x="245.6" y="127.8" transform="rotate(-90 245.6 127.8)">C129</text>
<text x="252.2" y="128.6" transform="rotate(-90 252.2 128.6)">CE2</text>
<text x="272.5" y="130.2">TP1</text>
<text x="291.2" y="131.9">C136</text>
<text x="313.7" y="130.8">R224</text>
<text x="114.5" y="136.4">R210</text>
<text x="115.3" y="132">10K</text>
<text x="130.4" y="135.1">C132</text>
<text x="131.1" y="137.5">220pF/50V</text>
<text x="165.8" y="137.6">PGOOD</text>
<text x="177.8" y="136">14</text>
<text x="181.5" y="134" transform="rotate(-90 181.5 134)">R213</text>
<text x="186" y="136.7" transform="rotate(-90 186 136.7)">NC</text>
<text x="192.8" y="135.9" transform="rotate(-90 192.8 135.9)">C138</text>
<text x="262" y="135.5">R221</text>
<text x="282.2" y="135.7" transform="rotate(-90 282.2 135.7)">C135</text>
<text x="287.4" y="137.3" transform="rotate(-90 287.4 137.3)">10uF/50V</text>
<text x="291" y="135.1">1nF/50V</text>
<text x="315" y="133">100K/5%</text>
<text x="109.3" y="138.5">100K/5%</text>
<text x="128.3" y="143.2">C131</text>
<text x="138.1" y="143">R215</text>
<text x="147.8" y="143.6">3</text>
<text x="191.1" y="140.5" transform="rotate(-90 191.1 140.5)">4.7uF/10V</text>
<text x="260.8" y="138.4">10K/1%</text>
<text x="272.5" y="143.1">TP2</text>
<text x="332.6" y="138.8">R230</text>
<text x="334.2" y="143.5">10K</text>
<text x="361.1" y="141.1">BOOST_EN</text>
<text x="125.6" y="147.2">4.7nF/50V</text>
<text x="138.7" y="147.8">51K/1%</text>
<text x="151.6" y="145.2">COMP</text>
<text x="254.4" y="148.4">R222</text>
<text x="309.8" y="147.2">2N3904</text>
<text x="310" y="144.6">Q12</text>
<text x="327.7" y="147.9" transform="rotate(-90 327.7 147.9)">R231</text>
<text x="332.3" y="147.2" transform="rotate(-90 332.3 147.2)">100K/5%</text>
<text x="348.4" y="149.8">10nF/50V</text>
<text x="348.8" y="147.2">C143</text>
<text x="133.9" y="154.9">82K 1%</text>
<text x="135.6" y="150.6">R212</text>
<text x="147.3" y="151.2">1</text>
<text x="149.5" y="152.8">RT/CLK</text>
<text x="168" y="152.8">HDRV</text>
<text x="177.8" y="151.2">13</text>
<text x="182.6" y="150.6">R214</text>
<text x="184.1" y="154.9">4R7</text>
<text x="234.5" y="155.6">20K 1%</text>
<text x="246" y="155.6">27K/1%</text>
<text x="249.5" y="151.3">576K/1%</text>
<text x="147.8" y="158.9">2</text>
<text x="151.6" y="160.4">SS</text>
<text x="168.7" y="160.4">LDRV</text>
<text x="177.8" y="158.9">8</text>
<text x="182.6" y="158.3">R223</text>
<text x="237.2" y="160.1">R228</text>
<text x="248.6" y="160.1">R227</text>
<text x="317.3" y="161.5">AMP_PWM</text>
<text x="130.1" y="165.5">0.1uF/16V</text>
<text x="134" y="162.9">C133</text>
<text x="147.8" y="166.5">9</text>
<text x="177.8" y="166.5">4</text>
<text x="184.1" y="162.5">4R7</text>
<text x="189.8" y="165.8">C142</text>
<text x="191.9" y="167.8">NC</text>
<text x="205.4" y="165.7">8</text>
<text x="209" y="167.3">D</text>
<text x="219" y="167.7" transform="rotate(-90 219 167.7)">G</text>
<text x="220.6" y="163.7" transform="rotate(-90 220.6 163.7)">4</text>
<text x="224.3" y="167">1</text>
<text x="261.8" y="165.8">169K 1%</text>
<text x="281.7" y="165.8">3.3K 1%3.3K 1%</text>
<text x="308.3" y="166.1">R217</text>
<text x="338.3" y="167">BOOST_PWM</text>
<text x="151.6" y="168.1">PGND</text>
<text x="162.1" y="168.8" transform="rotate(-90 162.1 168.8)">AGND</text>
<text x="167.2" y="168.8" transform="rotate(-90 167.2 168.8)">POWERPAD</text>
<text x="172.4" y="168.1">FB</text>
<text x="205.4" y="173.3">6</text>
<text x="205.4" y="169.5">7</text>
<text x="209" y="171.1">D</text>
<text x="220.7" y="168.6">S</text>
<text x="220.7" y="173.6">S</text>
<text x="224.3" y="172.1">2</text>
<text x="263.9" y="170.2">R220</text>
<text x="282.9" y="170.2">R219</text>
<text x="294.8" y="170.2">R218</text>
<text x="308.1" y="170">0R/5%</text>
<text x="163.7" y="174.2" transform="rotate(-90 163.7 174.2)">16</text>
<text x="168.8" y="174.2" transform="rotate(-90 168.8 174.2)">17</text>
<text x="205.4" y="177.2">5</text>
<text x="209" y="178.7">D</text>
<text x="209" y="174.9">D</text>
<text x="220.7" y="178.7">S</text>
<text x="224.3" y="177.2">3</text>
<text x="264.2" y="178">2200pF/50V</text>
<text x="271.9" y="175.1">C145</text>
<text x="278.9" y="177.3">2200pF/50V</text>
<text x="286.6" y="174.6">C144</text>
<text x="319.7" y="175.6">R225</text>
<text x="338" y="178.2">VOL_MAX_BOOST_EN</text>
<text x="189.7" y="185">3.3R/5%</text>
<text x="194" y="182.8">R235</text>
<text x="204.1" y="184.4">SM4506NHKP</text>
<text x="211.4" y="181.8">M13</text>
<text x="294" y="184.5">2N3904</text>
<text x="297.8" y="181.5">Q11</text>
<text x="314.1" y="184.8" transform="rotate(-90 314.1 184.8)">100K/5%</text>
<text x="318.5" y="184.8" transform="rotate(-90 318.5 184.8)">R226</text>
<text x="320.8" y="180.8">10K</text>
<text x="327.6" y="185.9">1nF/50V</text>
<text x="328.8" y="182.7">C139</text>
<text x="194.1" y="191.4">C148</text>
<text x="187.5" y="194.3">330pF/50V</text>
</g>
<g font-size="2">
<text x="75.7" y="108.4">40201082</text>
<text x="213.3" y="109.7">N-CH</text>
<text x="259.1" y="123.3" transform="rotate(-90 259.1 123.3)">40201101</text>
</g>
</svg>
